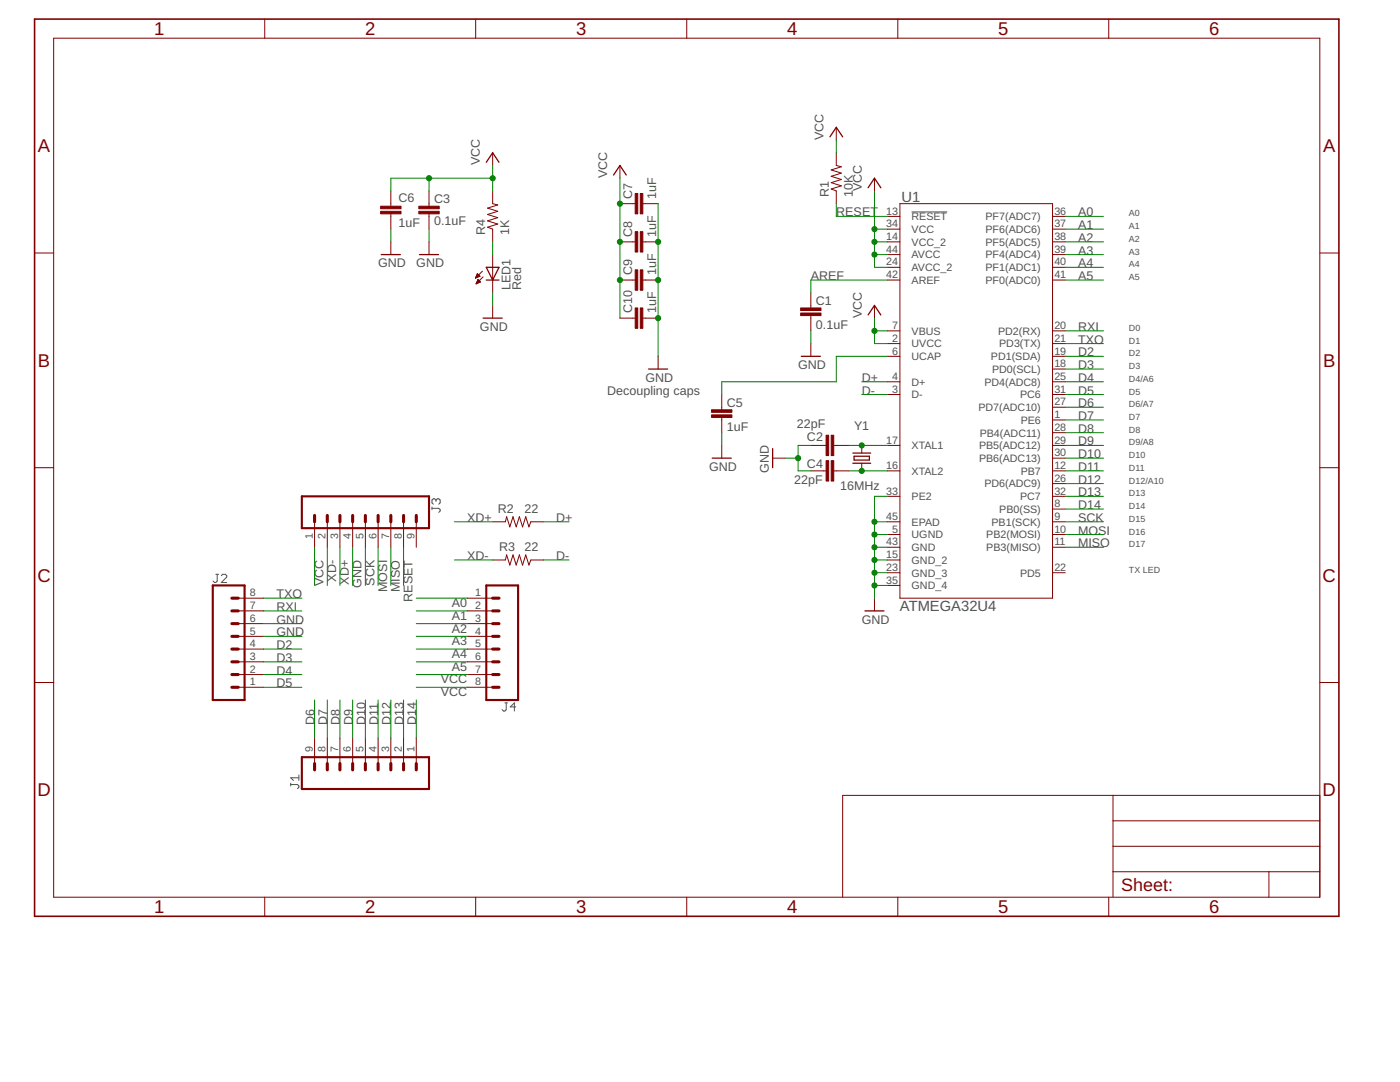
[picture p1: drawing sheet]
<svg xmlns="http://www.w3.org/2000/svg" width="279mm" height="216mm" viewBox="0 0 279 216" stroke-linecap="round" stroke-linejoin="round" font-family="sans-serif">
<g fill="none" stroke="#505050" stroke-width=".2">
<path d="M181.9 42.3h7.1M87 99.8l.3-.3h.3l.2 .3v.5l-.2 .3M87 99.8l-.3-.3h-.2l-.3 .3v.5l.3 .3M87 99.8v.3M43.1 114.6h.5M43.3 114.6v1.4l-.2 .2h-.3l-.3-.2M44.2 114.9l.2-.3h.6l.3 .3v.2l-1.1 1.1h1.1M86.2 101.4h1.4l.2 .3v.3l-.2 .2M86.2 101.2v.5M58 156.5h1.4l.2 .3v.3l-.2 .3M58 156.3v.5M59.6 154.6v1.1"/>
<path d="M59.6 155.2h-1.6l.6 .5M100.8 140.3h.5M101 140.3v1.3l-.2 .3h-.3l-.3-.3M102.9 141.1h-1.1l.9-.8v1.6"/>
</g>
<g fill="none" stroke="#800000" stroke-width=".2">
<path d="M10.7 7.6h252.7v171.4h-252.7zM52.8 3.8v3.8M94.9 3.8v3.8M137.1 3.8v3.8M179.2 3.8v3.8M221.3 3.8v3.8M78 38.1v3M85.6 38.1v3M98.3 38.1v2.5l1 .3-2 .6 2 .7-2 .6 2 .6-2 .7 2 .6-2 .6 1 .4v2.6M98.3 30.5v2.5M123.7 33v2.6M166.9 30.5v2.5l1 .3-2 .6 2 .6-2 .7 2 .6-2 .6 2 .7-2 .6 1 .4v2.5"/>
<path d="M166.9 25.4v2.5M174.5 35.6v2.5M6.9 50.5h3.8M78 42.7v3M78 48.3v2.5M85.6 42.7v3M85.6 48.3v2.5M94.9 55.5h.1M95 55.4h.2M95 55.2h.5M95.1 55.1h.7M95.1 56.6h.1"/>
<path d="M95.1 55h.6M95.1 56.4h.4M95.2 54.9h.3M95.2 56.3h.6M95.2 54.7h.2M95.2 56.2h.7M95.3 54.6l-.4 .9M95.3 54.6l.5 .5M95.3 54.6h.1M95.3 56.1h.4M95.3 55.9h.3M95.4 55.8h.1"/>
<path d="M95.4 55.8l.5 .5-.9 .3zM95.8 55.1l-.9 .4M96.3 54.1l-1.4 1.4M96.4 55.2l-1.4 1.4M98.3 50.8v7.6M123.7 40.6h3.1M123.7 48.3h3.1M123.7 55.9h3.1M128.3 40.6h3M128.3 48.3h3M128.3 55.9h3M161.8 58.4v3"/>
<path d="M177.1 48.3h2.5M177.1 43.2h2.5M177.1 53.3h2.5M177.1 45.7h2.5M177.1 50.8h2.5M177.1 55.9h2.5M179.6 40.6h30.5v78.8h-30.5zM210.1 48.3h2.5M210.1 43.2h2.5M210.1 53.3h2.5M210.1 45.7h2.5M210.1 50.8h2.5"/>
<path d="M210.1 55.9h2.5M263.4 50.5h3.8M98.3 60.9v2.6M123.7 63.5h3.1M128.3 63.5h3M131.3 71.1v2.5M144 78.7v3.1M161.8 63v3M161.8 68.6v2.5M174.5 60.9v2.6M177.1 68.6h2.5M177.1 78.7h2.5"/>
<path d="M177.1 76.2h2.5M177.1 71.1h2.5M177.1 66h2.5M210.1 68.6h2.5M210.1 78.7h2.5M210.1 76.2h2.5M210.1 71.1h2.5M210.1 66h2.5M210.1 73.6h2.5M6.9 93.3h3.8M144 83.3v3M144 88.9v2.5"/>
<path d="M154.2 91.4h2.5M161.8 88.9h3.1M161.8 94h3.1M166.4 88.9h3M166.4 94h3M172 88.9v1.5M172 92.4v1.6M177.1 88.9h2.5M177.1 94h2.5M177.1 99h2.5M210.1 91.4h2.5M210.1 88.9h2.5"/>
<path d="M210.1 94h2.5M210.1 83.8h2.5M210.1 96.5h2.5M210.1 81.3h2.5M210.1 86.3h2.5M210.1 99h2.5M263.4 93.3h3.8M47.5 119.4h5.1M62.8 104.1v5.1M65.3 104.1v5.1M67.8 104.1v5.1M70.4 104.1v5.1"/>
<path d="M72.9 104.1v5.1M75.5 104.1v5.1M78 104.1v5.1M80.5 104.1v5.1M83.1 104.1v5.1M93.2 119.4h5.1M98.3 104.1h2.6l.2-1 .6 2 .7-2 .6 2 .7-2 .6 2 .6-2 .7 2 .3-1h2.6M98.3 111.7h2.6l.2-1 .6 2.1 .7-2.1 .6 2.1 .7-2.1 .6 2.1 .6-2.1 .7 2.1 .3-1.1h2.6M174.5 119.4v2.5M177.1 104.1h2.5M177.1 111.7h2.5M177.1 106.7h2.5"/>
<path d="M177.1 109.2h2.5M177.1 114.3h2.5M177.1 116.8h2.5M210.1 104.1h2.5M210.1 106.7h2.5M210.1 101.6h2.5M210.1 109.2h2.5M210.1 114.3h2.5M6.9 136.2h3.8M47.5 137.1h5.1M47.5 134.6h5.1M47.5 132.1h5.1"/>
<path d="M47.5 129.5h5.1M47.5 127h5.1M47.5 124.4h5.1M47.5 121.9h5.1M93.2 137.1h5.1M93.2 134.6h5.1M93.2 132.1h5.1M93.2 129.5h5.1M93.2 127h5.1M93.2 124.4h5.1M93.2 121.9h5.1M263.4 136.2h3.8"/>
<path d="M62.8 147.3v5.1M65.3 147.3v5.1M67.8 147.3v5.1M70.4 147.3v5.1M72.9 147.3v5.1M75.5 147.3v5.1M78 147.3v5.1M80.5 147.3v5.1M83.1 147.3v5.1M222.1 158.7v20.3M263.4 158.7h-95.2v20.3M52.8 179v3.8"/>
<path d="M94.9 179v3.8M137.1 179v3.8M179.2 179v3.8M221.3 179v3.8M222.1 173.9h41.3M222.1 168.9h41.3M222.1 163.8h41.3M253.2 173.9v5.1"/>
</g>
<g fill="#800000" stroke="#800000" stroke-width=".2">
<path d="M76 42.2h4v.5h-4z"/>
<path d="M76 41.1h4v.6h-4z"/>
<path d="M83.6 41.1h4.1v.6h-4.1z"/>
<path d="M83.6 42.2h4.1v.5h-4.1z"/>
<path d="M159.8 61.4h4.1v.6h-4.1z"/>
<path d="M159.8 62.5h4.1v.5h-4.1z"/>
<path d="M164.9 86.8h.5v4.1h-.5z"/>
<path d="M165.9 86.8h.5v4.1h-.5z"/>
<path d="M164.9 91.9h.5v4.1h-.5z"/>
<path d="M165.9 91.9h.5v4.1h-.5z"/>
<path d="M142 81.8h4.1v.5h-4.1z"/>
<path d="M142 82.8h4.1v.5h-4.1z"/>
<path d="M126.8 38.6h.5v4.1h-.5z"/>
<path d="M127.8 38.6h.5v4.1h-.5z"/>
<path d="M126.8 46.2h.5v4.1h-.5z"/>
<path d="M127.8 46.2h.5v4.1h-.5z"/>
<path d="M126.8 53.8h.5v4.1h-.5z"/>
<path d="M127.8 53.8h.5v4.1h-.5z"/>
<path d="M126.8 61.4h.5v4.1h-.5z"/>
<path d="M127.8 61.4h.5v4.1h-.5z"/>
</g>
<g fill="none" stroke="#800000" stroke-width=".25">
<path d="M97 32.4l1.3-1.9 1.3 1.9M122.4 34.9l1.3-1.9 1.3 1.9M165.6 27.3l1.3-1.9 1.3 1.9M173.2 37.5l1.3-1.9 1.3 1.9M76.1 50.8h3.8M83.7 50.8h3.8M97 53.3h2.6l-1.3 2.6zM97 55.9h2.6M96.4 63.5h3.8M129.4 73.6h3.8M159.9 71.1h3.8M173.2 62.8l1.3-1.9 1.3 1.9"/>
<path d="M142.1 91.4h3.8M154.2 89.5v3.8M170.2 90.4h3.6M170.2 92.4h3.6M170.5 91h3v.8h-3zM172.6 121.9h3.8"/>
</g>
<path d="M60.2 99h25.4v6.4h-25.4zM42.5 116.8h6.3v22.9h-6.3zM97 116.8h6.4v22.9h-6.4zM60.2 151.1h25.4v6.3h-25.4z" fill="none" stroke="#800000" stroke-width=".42"/>
<g fill="none" stroke="#800000" stroke-width=".61">
<path d="M46.3 119.4h1.2M62.8 102.8v1.3M65.3 102.8v1.3M67.8 102.8v1.3M70.4 102.8v1.3M72.9 102.8v1.3M75.5 102.8v1.3M78 102.8v1.3M80.5 102.8v1.3M83.1 102.8v1.3M98.3 119.4h1.3M46.3 132.1h1.2"/>
<path d="M46.3 134.6h1.2M46.3 137.1h1.2M46.3 127h1.2M46.3 129.5h1.2M46.3 124.4h1.2M46.3 121.9h1.2M98.3 132.1h1.3M98.3 134.6h1.3M98.3 137.1h1.3M98.3 127h1.3M98.3 129.5h1.3M98.3 124.4h1.3"/>
<path d="M98.3 121.9h1.3M62.8 152.4v1.2M65.3 152.4v1.2M67.8 152.4v1.2M70.4 152.4v1.2M72.9 152.4v1.2M75.5 152.4v1.2M78 152.4v1.2M80.5 152.4v1.2M83.1 152.4v1.2"/>
</g>
<path d="M6.9 3.8h260.3v179h-260.3z" fill="none" stroke="#800000" stroke-width=".32"/>
<g fill="none" stroke="#008000" stroke-width=".2">
<path d="M85.6 35.6v2.5M98.3 35.6h-20.3v2.5M98.3 33v5.1M123.7 35.6v27.9M166.9 27.9v2.6M174.5 38.1v15.2h2.6M78 45.7v2.6M85.6 45.7v2.6M98.3 48.3v2.5M98.3 58.4v2.5M131.3 40.6v30.5M166.9 40.6v2.6h10.2"/>
<path d="M174.5 45.7h2.6M174.5 48.3h2.6M174.5 50.8h2.6M177.1 55.9h-15.3v2.5M212.6 55.9h7.6M212.6 43.2h7.6M212.6 45.7h7.6M212.6 48.3h7.6M212.6 50.8h7.6M212.6 53.3h7.6M161.8 66v2.6M172 76.2h5.1"/>
<path d="M172 78.7h5.1M174.5 63.5v5.1h2.6M174.5 66h2.6M177.1 71.1h-10.2v5.1h-22.9v2.5M212.6 68.6h7.6M212.6 66h7.6M212.6 71.1h7.6M212.6 73.6h7.6M212.6 76.2h7.6M212.6 78.7h7.6M144 86.3v2.6M156.7 91.4h2.6"/>
<path d="M161.8 88.9h-2.5v5.1h2.5M169.4 88.9h7.7M169.4 94h7.7M177.1 99h-2.6v20.4M212.6 88.9h7.6M212.6 94h7.6M212.6 91.4h7.6M212.6 99h7.6M212.6 86.3h7.6M212.6 81.3h7.6M212.6 83.8h7.6M212.6 96.5h7.6"/>
<path d="M52.6 119.4h7.6M62.8 109.2v7.6M65.3 109.2v7.6M67.8 109.2v7.6M70.4 109.2v7.6M72.9 109.2v7.6M75.5 109.2v7.6M78 109.2v7.6M80.5 109.2v7.6M83.1 119.4h10.1M90.7 111.7h7.6M90.7 104.1h7.6"/>
<path d="M108.5 111.7h5.1M108.5 104.1h5.1M174.5 109.2h2.6M174.5 116.8h2.6M174.5 114.3h2.6M174.5 111.7h2.6M174.5 106.7h2.6M174.5 104.1h2.6M212.6 109.2h7.6M212.6 106.7h7.6M212.6 104.1h7.6M212.6 101.6h7.6"/>
<path d="M52.6 127h7.6M52.6 124.4h7.6M52.6 134.6h7.6M52.6 137.1h7.6M52.6 132.1h7.6M52.6 129.5h7.6M52.6 121.9h7.6M62.8 139.7v7.6M65.3 139.7v7.6M67.8 139.7v7.6M70.4 139.7v7.6M72.9 139.7v7.6"/>
<path d="M75.5 139.7v7.6M78 139.7v7.6M80.5 139.7v7.6M83.1 127h10.1M83.1 124.4h10.1M83.1 134.6h10.1M83.1 137.1h10.1M83.1 132.1h10.1M83.1 129.5h10.1M83.1 121.9h10.1M83.1 139.7v7.6"/>
</g>
<g fill="#008000" stroke="#008000" stroke-width=".2">
<circle cx="159.3" cy="91.4" r=".51"/>
<circle cx="174.5" cy="116.8" r=".51"/>
<circle cx="174.5" cy="114.3" r=".51"/>
<circle cx="174.5" cy="111.7" r=".51"/>
<circle cx="174.5" cy="109.2" r=".51"/>
<circle cx="174.5" cy="106.7" r=".51"/>
<circle cx="174.5" cy="104.1" r=".51"/>
<circle cx="131.3" cy="48.3" r=".51"/>
<circle cx="131.3" cy="55.9" r=".51"/>
<circle cx="131.3" cy="63.5" r=".51"/>
<circle cx="174.5" cy="45.7" r=".51"/>
<circle cx="174.5" cy="48.3" r=".51"/>
<circle cx="174.5" cy="50.8" r=".51"/>
<circle cx="85.6" cy="35.6" r=".51"/>
<circle cx="98.3" cy="35.6" r=".51"/>
<circle cx="174.5" cy="66" r=".51"/>
<circle cx="123.7" cy="40.6" r=".51"/>
<circle cx="123.7" cy="48.3" r=".51"/>
<circle cx="123.7" cy="55.9" r=".51"/>
<circle cx="172" cy="94" r=".51"/>
<circle cx="172" cy="88.9" r=".51"/>
</g>
<g font-size="3.7" fill="#800000">
<text x="30.8" y="7">1</text>
<text x="72.9" y="7">2</text>
<text x="115" y="7">3</text>
<text x="157.1" y="7">4</text>
<text x="199.2" y="7">5</text>
<text x="241.3" y="7">6</text>
<text x="7.6" y="30.3">A</text>
<text x="264.1" y="30.3">A</text>
<text x="7.6" y="73.2">B</text>
<text x="264.1" y="73.2">B</text>
<text x="7.5" y="116">C</text>
<text x="264" y="116">C</text>
<text x="7.5" y="158.9">D</text>
<text x="264" y="158.9">D</text>
<text x="30.8" y="182.2">1</text>
<text x="72.9" y="182.2">2</text>
<text x="115" y="182.2">3</text>
<text x="157.1" y="182.2">4</text>
<text x="199.2" y="182.2">5</text>
<text x="241.3" y="182.2">6</text>
</g>
<text font-size="3.6" fill="#800000" x="223.8" y="177.9">Sheet:</text>
<g font-size="2.9" fill="#505050">
<text x="179.9" y="40.4">U1</text>
<text x="179.6" y="121.9">ATMEGA32U4</text>
</g>
<g font-size="2.5" fill="#505050">
<text x="164.4" y="27.9" transform="rotate(-90 164.4 27.9)">VCC</text>
<text x="95.8" y="33" transform="rotate(-90 95.8 33)">VCC</text>
<text x="121.2" y="35.6" transform="rotate(-90 121.2 35.6)">VCC</text>
<text x="79.5" y="40.3">C6</text>
<text x="86.6" y="40.5">C3</text>
<text x="126.1" y="39.6" transform="rotate(-90 126.1 39.6)">C7</text>
<text x="131" y="39.6" transform="rotate(-90 131 39.6)">1uF</text>
<text x="165.4" y="39.4" transform="rotate(-90 165.4 39.4)">R1</text>
<text x="170.2" y="39.4" transform="rotate(-90 170.2 39.4)">10K</text>
<text x="172" y="38.1" transform="rotate(-90 172 38.1)">VCC</text>
<text x="79.5" y="45.3">1uF</text>
<text x="86.6" y="44.8">0.1uF</text>
<text x="96.8" y="47" transform="rotate(-90 96.8 47)">R4</text>
<text x="101.6" y="47" transform="rotate(-90 101.6 47)">1K</text>
<text x="126.1" y="47.2" transform="rotate(-90 126.1 47.2)">C8</text>
<text x="131" y="47.2" transform="rotate(-90 131 47.2)">1uF</text>
<text x="166.9" y="43.2">RESET</text>
<text x="215.1" y="45.7">A1</text>
<text x="215.1" y="43.2">A0</text>
<text x="75.5" y="53.3">GND</text>
<text x="83.1" y="53.3">GND</text>
<text x="215.1" y="53.3">A4</text>
<text x="215.1" y="50.8">A3</text>
<text x="215.1" y="48.3">A2</text>
<text x="101.9" y="57.9" transform="rotate(-90 101.9 57.9)">LED1</text>
<text x="104" y="57.9" transform="rotate(-90 104 57.9)">Red</text>
<text x="126.1" y="54.9" transform="rotate(-90 126.1 54.9)">C9</text>
<text x="131" y="54.9" transform="rotate(-90 131 54.9)">1uF</text>
<text x="161.8" y="55.9">AREF</text>
<text x="215.1" y="55.9">A5</text>
<text x="126.1" y="62.5" transform="rotate(-90 126.1 62.5)">C10</text>
<text x="131" y="62.5" transform="rotate(-90 131 62.5)">1uF</text>
<text x="162.8" y="65.6">0.1uF</text>
<text x="162.8" y="60.8">C1</text>
<text x="172" y="63.5" transform="rotate(-90 172 63.5)">VCC</text>
<text x="95.8" y="66">GND</text>
<text x="215.1" y="68.6">TXO</text>
<text x="215.1" y="71.1">D2</text>
<text x="215.1" y="66">RXI</text>
<text x="128.8" y="76.2">GND</text>
<text x="159.3" y="73.6">GND</text>
<text x="172" y="76.2">D+</text>
<text x="215.1" y="73.6">D3</text>
<text x="215.1" y="76.2">D4</text>
<text x="121.2" y="78.7">Decoupling caps</text>
<text x="145.1" y="81.1">C5</text>
<text x="172" y="78.7">D-</text>
<text x="215.1" y="78.7">D5</text>
<text x="215.1" y="81.3">D6</text>
<text x="215.1" y="83.8">D7</text>
<text x="145.1" y="86">1uF</text>
<text x="159" y="85.3">22pF</text>
<text x="161.1" y="88">C2</text>
<text x="170.4" y="85.8">Y1</text>
<text x="215.1" y="88.9">D9</text>
<text x="215.1" y="86.3">D8</text>
<text x="141.5" y="94">GND</text>
<text x="153.4" y="94.4" transform="rotate(-90 153.4 94.4)">GND</text>
<text x="161.1" y="93.5">C4</text>
<text x="215.1" y="91.4">D10</text>
<text x="215.1" y="94">D11</text>
<text x="158.5" y="96.5">22pF</text>
<text x="167.7" y="97.8">16MHz</text>
<text x="215.1" y="96.5">D12</text>
<text x="215.1" y="99">D13</text>
<text x="215.1" y="101.6">D14</text>
<text x="93.2" y="104.1">XD+</text>
<text x="99.3" y="102.3">R2</text>
<text x="104.7" y="102.3">22</text>
<text x="111" y="104.1">D+</text>
<text x="215.1" y="104.1">SCK</text>
<text x="215.1" y="106.7">MOSI</text>
<text x="93.2" y="111.7">XD-</text>
<text x="99.6" y="110">R3</text>
<text x="104.7" y="110">22</text>
<text x="111" y="111.7">D-</text>
<text x="215.1" y="109.2">MISO</text>
<text x="55.2" y="119.4">TXO</text>
<text x="64.5" y="117" transform="rotate(-90 64.5 117)">VCC</text>
<text x="67.1" y="116" transform="rotate(-90 67.1 116)">XD-</text>
<text x="69.6" y="116.7" transform="rotate(-90 69.6 116.7)">XD+</text>
<text x="72.2" y="117.3" transform="rotate(-90 72.2 117.3)">GND</text>
<text x="74.7" y="116.9" transform="rotate(-90 74.7 116.9)">SCK</text>
<text x="77.2" y="118.1" transform="rotate(-90 77.2 118.1)">MOSI</text>
<text x="79.8" y="118.1" transform="rotate(-90 79.8 118.1)">MISO</text>
<text x="55.2" y="124.4">GND</text>
<text x="55.2" y="121.9">RXI</text>
<text x="82.3" y="120.1" transform="rotate(-90 82.3 120.1)">RESET</text>
<text x="90.2" y="123.7">A1</text>
<text x="90.2" y="121.1">A0</text>
<text x="172" y="124.4">GND</text>
<text x="55.2" y="127">GND</text>
<text x="55.2" y="129.5">D2</text>
<text x="90.2" y="131.3">A4</text>
<text x="90.2" y="128.7">A3</text>
<text x="90.2" y="126.2">A2</text>
<text x="55.2" y="132.1">D3</text>
<text x="55.2" y="134.6">D4</text>
<text x="55.2" y="137.1">D5</text>
<text x="88" y="136.4">VCC</text>
<text x="90.2" y="133.8">A5</text>
<text x="88" y="138.9">VCC</text>
<text x="62.8" y="144.7" transform="rotate(-90 62.8 144.7)">D6</text>
<text x="65.3" y="144.7" transform="rotate(-90 65.3 144.7)">D7</text>
<text x="67.8" y="144.7" transform="rotate(-90 67.8 144.7)">D8</text>
<text x="70.4" y="144.7" transform="rotate(-90 70.4 144.7)">D9</text>
<text x="72.9" y="144.7" transform="rotate(-90 72.9 144.7)">D10</text>
<text x="75.5" y="144.7" transform="rotate(-90 75.5 144.7)">D11</text>
<text x="78" y="144.7" transform="rotate(-90 78 144.7)">D12</text>
<text x="80.5" y="144.7" transform="rotate(-90 80.5 144.7)">D13</text>
<text x="83.1" y="144.7" transform="rotate(-90 83.1 144.7)">D14</text>
</g>
<g font-size="2.1" fill="#505050">
<text x="176.9" y="42.8">13</text>
<text x="176.9" y="47.9">14</text>
<text x="176.9" y="45.4">34</text>
<text x="181.9" y="43.9">RESET</text>
<text x="181.9" y="46.5">VCC</text>
<text x="196.7" y="43.9">PF7(ADC7)</text>
<text x="196.7" y="46.5">PF6(ADC6)</text>
<text x="210.4" y="42.8">36</text>
<text x="210.4" y="45.4">37</text>
<text x="210.4" y="47.9">38</text>
<text x="176.9" y="53">24</text>
<text x="176.9" y="50.4">44</text>
<text x="181.9" y="49">VCC_2</text>
<text x="181.9" y="51.6">AVCC</text>
<text x="196.7" y="49">PF5(ADC5)</text>
<text x="196.7" y="51.6">PF4(ADC4)</text>
<text x="210.4" y="50.4">39</text>
<text x="210.4" y="53">40</text>
<text x="176.9" y="55.5">42</text>
<text x="181.9" y="54.1">AVCC_2</text>
<text x="181.9" y="56.6">AREF</text>
<text x="196.7" y="54.1">PF1(ADC1)</text>
<text x="196.7" y="56.6">PF0(ADC0)</text>
<text x="210.4" y="55.5">41</text>
<text x="178" y="65.7">7</text>
<text x="210.4" y="65.7">20</text>
<text x="178" y="68.2">2</text>
<text x="178" y="70.8">6</text>
<text x="181.9" y="69.3">UVCC</text>
<text x="181.9" y="71.9">UCAP</text>
<text x="181.9" y="66.8">VBUS</text>
<text x="197.8" y="71.9">PD1(SDA)</text>
<text x="199.2" y="66.8">PD2(RX)</text>
<text x="199.4" y="69.3">PD3(TX)</text>
<text x="210.4" y="70.8">19</text>
<text x="210.4" y="68.2">21</text>
<text x="178" y="75.8">4</text>
<text x="181.9" y="76.9">D+</text>
<text x="196.4" y="76.9">PD4(ADC8)</text>
<text x="198" y="74.4">PD0(SCL)</text>
<text x="210.4" y="73.3">18</text>
<text x="210.4" y="75.8">25</text>
<text x="178" y="78.4">3</text>
<text x="181.9" y="79.5">D-</text>
<text x="195.3" y="82">PD7(ADC10)</text>
<text x="203.6" y="79.5">PC6</text>
<text x="210.4" y="83.4">1</text>
<text x="210.4" y="80.9">27</text>
<text x="210.4" y="78.4">31</text>
<text x="176.9" y="88.5">17</text>
<text x="181.9" y="89.6">XTAL1</text>
<text x="195.4" y="89.6">PB5(ADC12)</text>
<text x="195.5" y="87.1">PB4(ADC11)</text>
<text x="203.7" y="84.6">PE6</text>
<text x="210.4" y="86">28</text>
<text x="210.4" y="88.5">29</text>
<text x="176.9" y="93.6">16</text>
<text x="181.9" y="94.7">XTAL2</text>
<text x="195.4" y="92.2">PB6(ADC13)</text>
<text x="203.7" y="94.7">PB7</text>
<text x="210.4" y="93.6">12</text>
<text x="210.4" y="91.1">30</text>
<text x="176.9" y="98.7">33</text>
<text x="181.9" y="99.8">PE2</text>
<text x="196.4" y="97.3">PD6(ADC9)</text>
<text x="203.6" y="99.8">PC7</text>
<text x="210.4" y="101.2">8</text>
<text x="210.4" y="96.1">26</text>
<text x="210.4" y="98.7">32</text>
<text x="62.4" y="107.6" transform="rotate(-90 62.4 107.6)">1</text>
<text x="65" y="107.6" transform="rotate(-90 65 107.6)">2</text>
<text x="67.5" y="107.6" transform="rotate(-90 67.5 107.6)">3</text>
<text x="70" y="107.6" transform="rotate(-90 70 107.6)">4</text>
<text x="72.6" y="107.6" transform="rotate(-90 72.6 107.6)">5</text>
<text x="75.1" y="107.6" transform="rotate(-90 75.1 107.6)">6</text>
<text x="77.7" y="107.6" transform="rotate(-90 77.7 107.6)">7</text>
<text x="80.2" y="107.6" transform="rotate(-90 80.2 107.6)">8</text>
<text x="82.7" y="107.6" transform="rotate(-90 82.7 107.6)">9</text>
<text x="176.9" y="103.8">45</text>
<text x="178" y="106.3">5</text>
<text x="181.9" y="107.4">UGND</text>
<text x="181.9" y="104.9">EPAD</text>
<text x="196.8" y="107.4">PB2(MOSI)</text>
<text x="197.9" y="104.9">PB1(SCK)</text>
<text x="199.4" y="102.3">PB0(SS)</text>
<text x="210.4" y="103.8">9</text>
<text x="210.4" y="106.3">10</text>
<text x="176.9" y="111.4">15</text>
<text x="176.9" y="113.9">23</text>
<text x="176.9" y="108.8">43</text>
<text x="181.9" y="112.5">GND_2</text>
<text x="181.9" y="110">GND</text>
<text x="196.8" y="110">PB3(MISO)</text>
<text x="210.4" y="108.8">11</text>
<text x="210.4" y="113.9">22</text>
<text x="49.9" y="119">8</text>
<text x="94.8" y="119">1</text>
<text x="176.9" y="116.5">35</text>
<text x="181.9" y="115">GND_3</text>
<text x="181.9" y="117.6">GND_4</text>
<text x="203.6" y="115">PD5</text>
<text x="49.9" y="124.1">6</text>
<text x="49.9" y="121.5">7</text>
<text x="94.8" y="121.5">2</text>
<text x="94.8" y="124.1">3</text>
<text x="49.9" y="131.7">3</text>
<text x="49.9" y="129.2">4</text>
<text x="49.9" y="126.6">5</text>
<text x="94.8" y="126.6">4</text>
<text x="94.8" y="129.2">5</text>
<text x="94.8" y="131.7">6</text>
<text x="49.9" y="136.8">1</text>
<text x="49.9" y="134.2">2</text>
<text x="94.8" y="134.2">7</text>
<text x="94.8" y="136.8">8</text>
<text x="62.4" y="150" transform="rotate(-90 62.4 150)">9</text>
<text x="65" y="150" transform="rotate(-90 65 150)">8</text>
<text x="67.5" y="150" transform="rotate(-90 67.5 150)">7</text>
<text x="70" y="150" transform="rotate(-90 70 150)">6</text>
<text x="72.6" y="150" transform="rotate(-90 72.6 150)">5</text>
<text x="75.1" y="150" transform="rotate(-90 75.1 150)">4</text>
<text x="77.7" y="150" transform="rotate(-90 77.7 150)">3</text>
<text x="80.2" y="150" transform="rotate(-90 80.2 150)">2</text>
<text x="82.7" y="150" transform="rotate(-90 82.7 150)">1</text>
</g>
<g font-size="1.8" fill="#505050">
<text x="225.3" y="43.2">A0</text>
<text x="225.3" y="45.7">A1</text>
<text x="225.3" y="48.3">A2</text>
<text x="225.3" y="50.8">A3</text>
<text x="225.3" y="53.3">A4</text>
<text x="225.3" y="55.9">A5</text>
<text x="225.3" y="66">D0</text>
<text x="225.3" y="68.6">D1</text>
<text x="225.3" y="71.1">D2</text>
<text x="225.3" y="73.6">D3</text>
<text x="225.3" y="76.2">D4/A6</text>
<text x="225.3" y="78.7">D5</text>
<text x="225.3" y="81.3">D6/A7</text>
<text x="225.3" y="83.8">D7</text>
<text x="225.3" y="86.3">D8</text>
<text x="225.3" y="88.9">D9/A8</text>
<text x="225.3" y="91.4">D10</text>
<text x="225.3" y="94">D11</text>
<text x="225.3" y="96.5">D12/A10</text>
<text x="225.3" y="99">D13</text>
<text x="225.3" y="101.6">D14</text>
<text x="225.3" y="104.1">D15</text>
<text x="225.3" y="106.7">D16</text>
<text x="225.3" y="109.2">D17</text>
<text x="225.3" y="114.3">TX LED</text>
</g>
</svg>
